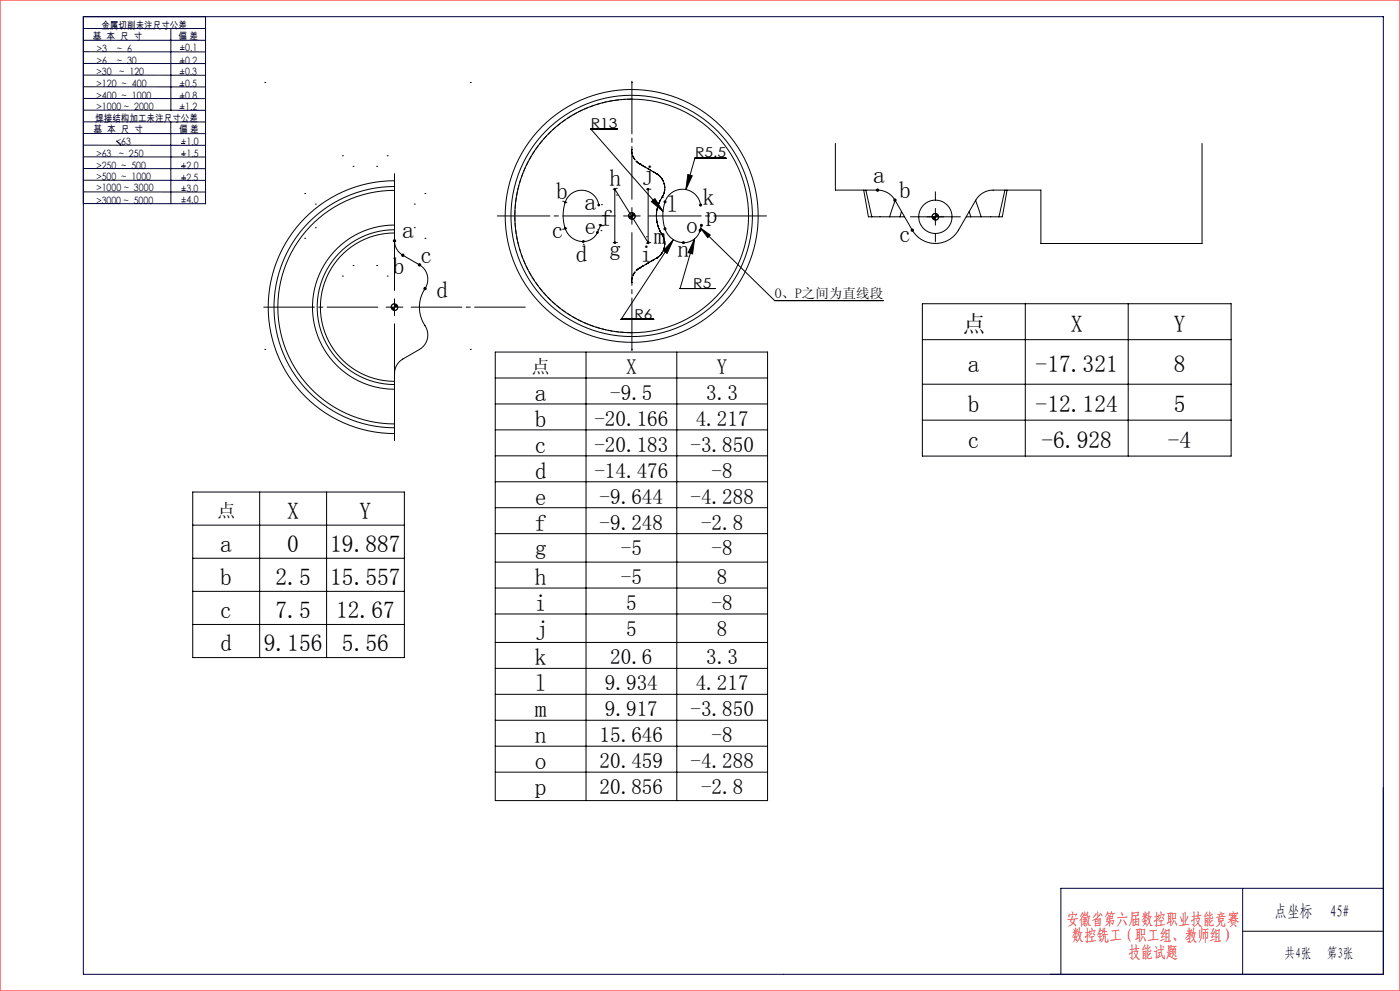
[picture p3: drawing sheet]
<svg xmlns="http://www.w3.org/2000/svg" width="420mm" height="297mm" viewBox="0 0 420 297" stroke-linecap="round" stroke-linejoin="round" font-family="sans-serif">
<g fill="none" stroke="#000" stroke-width=".3">
<path d="M185.2 38.6h-8l21.7 24.8M189.4 26.8a37.9 37.9 0 0 0-37.8 37.9 37.9 37.9 0 0 0 37.8 37.9M189.4 28.6a36.2 36.2 0 0 0-36.1 36.1 36.2 36.2 0 0 0 36.1 36.2M189.4 29.7a35 35 0 0 0-35 35 35 35 0 0 0 35 35M189.6 26.8a37.9 37.9 0 0 1 37.9 37.9 37.9 37.9 0 0 1-37.9 37.9M189.6 28.6a36.2 36.2 0 0 1 36.1 36.1 36.2 36.2 0 0 1-36.1 36.2M189.6 29.7a35 35 0 0 1 35 35 35 35 0 0 1-35 35M118.4 54.2a37.9 37.9 0 0 0-37.9 37.9 37.9 37.9 0 0 0 37.9 37.8M118.4 55.9a36.2 36.2 0 0 0-36.2 36.2 36.2 36.2 0 0 0 36.2 36.1M118.4 54.2v1.7M118.4 57.1a35 35 0 0 0-35 35 35 35 0 0 0 35 35M118.4 52.1v2.1"/>
<path d="M118.4 55.9v13M194.4 56.7v16l-10-16v16M206.3 52.3l1.4 .4-1.9 4.1zM217.8 47.4h-9.3l-2.7 9.4M250.6 43v14h13.2M259.1 57l1.4 8h1M259.8 57l1.7 8M262.9 56.6l.7 .7M263.3 56.5v1M263.6 56.6l-.7 .7M268 60h1M268.1 59.6l.7 .7"/>
<path d="M268.5 59.5v1M268.8 59.6l-.7 .7M301.5 57l-1.8 8M302.1 57l-1.4 8h-1M360.6 43v30h-48.3v-16h-14.4a6 6 0 0 0-5.2 3l-5.2 9a8 8 0 0 1-13.8 0l-5.2-9a6 6 0 0 0-5.2-3M117.9 72.2h1M118 71.8l.7 .7M118.4 72.2a5 5 0 0 0 2.5 4.3l5 2.9a5.2 5.2 0 0 1 1.1 8 10.3 10.3 0 0 0 .9 10.9 5 5 0 0 1-2 6.4l-5 2.9a5 5 0 0 0-2.5 4.3v2.4M118.4 69.8a22.2 22.2 0 0 0-22.3 22.3 22.2 22.2 0 0 0 22.3 22.2M118.4 68.9a23.2 23.2 0 0 0-23.2 23.2 23.2 23.2 0 0 0 23.2 23.1M118.4 68.9v.9M118.4 67.4a24.6 24.6 0 0 0-24.7 24.7 24.6 24.6 0 0 0 24.7 24.6"/>
<path d="M118.4 69.8v2.9M118.7 71.8l-.7 .7M120.4 76.5h1M120.5 76.1l.7 .7M120.9 76v1M121.2 76.1l-.7 .7M125.4 79.4h1M125.5 79l.7 .7M125.9 78.9v1M126.2 79l-.7 .7M179.6 61.5a5.3 5.3 0 0 0-5.5-4.5 5.3 5.3 0 0 0-4.9 5.1 9.1 9.1 0 0 0 2.6 9.3 5 5 0 0 0 7.4-1.8l1-2.1M187.1 64.7h5"/>
<path d="M189.6 63.7l-.8 .4-.2 .6M189.6 62.2v5M190.6 64.7l-.4 .8-.6 .2M195.4 60.4l1.1-.9 2.4 3.9zM202 71.8l-1.9 4.1-1.1-.7zM202 71.8l-15.7 23.9h9.8M208.4 71.6l-.6 4.5-1.4-.4zM208.4 71.6l-4.4 14.9h10.6M210.2 61.4a5.6 5.6 0 0 0-5.8-4.7 5.6 5.6 0 0 0-5.3 5.3 9.4 9.4 0 0 0 2.6 9.6 5.2 5.2 0 0 0 8.3-2.6l.4-1.5M210.2 68.4l2.9 2-.8 .8zM210.2 68.4l22.2 21.7h32.6M261.5 65h5.4"/>
<path d="M266.9 65h3.1M268.5 60.1l-1.6 4.9M270 65h1.4M270.4 63.4l-.4 1.6M273.2 69h1M273.3 68.6l.7 .7M273.7 68.5v1M274 68.6l-.7 .7M275.6 65h10M280.6 64l-.6 .2-.4 .8M280.6 62.5v5M281.6 65l-.2 .6-.8 .4"/>
<path d="M289.8 65h1.4M290.8 63.4l.4 1.6M291.2 65h3.1M292.7 60.1l1.6 4.9M294.3 65h5.4M115.9 92.1h5M118.4 91.1l-.8 .3-.2 .7M118.4 89.6v5M119.4 92.1l-.4 .7-.6 .3M127 86.5h1M127.2 86.1l.7 .7M127.5 86v1"/>
<path d="M127.9 86.1l-.7 .7M276.7 91h92.6v45.7h-92.6zM307.6 91v45.7M338.5 91v45.7M118.4 114.3v.9M118.4 115.2v13M148.6 105.5h81.7v134.4h-81.7zM148.6 113.3h81.7M175.8 105.5v134.4M203 105.5v134.4M276.7 101.8h92.6M276.7 115.1h92.6"/>
<path d="M118.4 128.2v1.7M118.4 129.9v2.2M148.6 121.1h81.7M148.6 128.8h81.7M148.6 136.6h81.7M276.7 125.9h92.6M57.8 147.5h63.5v49.6h-63.5zM57.8 157.4h63.5M77.9 147.5v49.6M98 147.5v49.6M148.6 144.4h81.7M148.6 152.2h81.7"/>
<path d="M148.6 159.9h81.7M57.8 167.3h63.5M57.8 177.2h63.5M148.6 168.5h81.7M148.6 176.2h81.7M57.8 187.2h63.5M148.6 184h81.7M148.6 192.5h81.7M148.6 200.3h81.7M148.6 208.1h81.7M148.6 215.9h81.7M148.6 223.6h81.7"/>
<path d="M148.6 231.4h81.7M372.8 279.1h41.9M315 292h100"/>
<circle cx="184.4" cy="56.7" r=".25"/>
<circle cx="194.4" cy="56.7" r=".25"/>
<circle cx="169.6" cy="68.5" r=".25"/>
<circle cx="169.6" cy="60.6" r=".19"/>
<circle cx="175" cy="72.4" r=".25"/>
<circle cx="179.2" cy="69.6" r=".25"/>
<circle cx="179.6" cy="61.5" r=".25"/>
<circle cx="180.2" cy="67.5" r=".25"/>
<circle cx="184.4" cy="72.7" r=".25"/>
<circle cx="189.6" cy="64.7" r="1"/>
<circle cx="194.4" cy="72.7" r=".25"/>
<circle cx="194.4" cy="72.7" r=".27"/>
<circle cx="199.5" cy="68.6" r=".3"/>
<circle cx="199.5" cy="60.5" r=".3"/>
<circle cx="205" cy="72.7" r=".29"/>
<circle cx="210" cy="69" r=".3"/>
<circle cx="210.2" cy="61.5" r=".3"/>
<circle cx="210.4" cy="67.5" r=".3"/>
<circle cx="280.6" cy="65" r="1"/>
<circle cx="280.6" cy="65" r="5"/>
<circle cx="118.4" cy="92.1" r="1"/>
</g>
<path d="M0 0h420v297h-420z" fill="none" stroke="#f00" stroke-width=".3"/>
<g fill="none" stroke="#000040" stroke-width=".3">
<path d="M25 12.1h36.7M25 19l36.7 .1M25 15.5l36.7 .1M25 8.5h36.7M25 5h390v287h-390zM51.2 8.5l.1 24.5M53.9 18.6h1.3M54.1 14.8h1.2M61.7 5v56.1M25 26l36.7 .1M25 36.5l36.7 .1M25 33l36.7 .1"/>
<path d="M25 29.5l36.7 .1M25 22.5l36.7 .1M51.2 36.5l.1 24.6M53.9 25.7h1.3M54 29.1h1.2M54 22.1h1.2M54 32.5h1.2M25 57.5l36.7 .1M25 54l36.7 .1M25 50.5l36.7 .1M25 47l36.7 .1M25 43.5l36.7 .1"/>
<path d="M25 40l36.7 .1M34.9 42.3l1.4 1.2M54.4 50h1.2M54.4 43h1.1M54.5 53.6h1.2M54.5 46.4h1M54.5 57l1.1 .1M25 61l36.7 .1M54.5 60.5h1.1M372.8 266.2v25.6M414.7 266.2h-96.4v25.6"/>
</g>
<g fill="#000">
<path d="M206.3 52.3l1.4 .4-1.9 4.1zM195.4 60.4l1.1-.9 2.4 3.9zM202 71.8l-1.9 4.1-1.1-.7zM208.4 71.6l-.6 4.5-1.4-.4zM210.2 68.4l2.9 2-.8 .8z"/>
<path d="M188.6 64.7l.2 .7 .8 .3v-1zM189.6 63.7v1h1l-.4-.7z"/>
<path d="M279.6 65l.3 .6 .7 .4v-1zM280.6 64v1h1l-.2-.7z"/>
<path d="M117.4 92.1l.3 .7 .7 .3v-1zM118.4 91.1v1h1l-.3-.7z"/>
</g>
<g fill="#000">
<path d="M169.4 60.6a.2 .2 0 0 0 .4 0 .2 .2 0 0 0-.4 0zM179.4 61.5a.25 .25 0 0 0 .5 0 .25 .25 0 0 0-.5 0zM184.2 56.7a.25 .25 0 0 0 .5 0 .25 .25 0 0 0-.5 0zM169.3 68.5a.25 .25 0 0 0 .5 0 .25 .25 0 0 0-.5 0zM179.9 67.5a.25 .25 0 0 0 .5 0 .25 .25 0 0 0-.5 0zM179 69.6a.25 .25 0 0 0 .5 0 .25 .25 0 0 0-.5 0zM174.7 72.4a.25 .25 0 0 0 .5 0 .25 .25 0 0 0-.5 0zM184.2 72.7a.25 .25 0 0 0 .5 0 .25 .25 0 0 0-.5 0zM194.2 56.7a.25 .25 0 0 0 .5 0 .25 .25 0 0 0-.5 0zM194.2 72.7a.27 .27 0 0 0 .5 0 .27 .27 0 0 0-.5 0zM209.9 61.5a.3 .3 0 0 0 .6 0 .3 .3 0 0 0-.6 0zM199.2 60.5a.3 .3 0 0 0 .6 0 .3 .3 0 0 0-.6 0z" fill-rule="evenodd"/>
<path d="M199.2 68.6a.3 .3 0 0 0 .6 0 .3 .3 0 0 0-.6 0zM204.7 72.7a.3 .3 0 0 0 .6 0 .3 .3 0 0 0-.6 0zM209.7 69a.3 .3 0 0 0 .6 0 .3 .3 0 0 0-.6 0zM210.1 67.5a.3 .3 0 0 0 .6 0 .3 .3 0 0 0-.6 0z" fill-rule="evenodd"/>
</g>
<path d="M280.6 60v-2.5M275.6 65h-2.5M280.6 70v2.5M285.6 65h2.5" fill="none" stroke="#000" stroke-width=".3" stroke-dasharray="30.5 1.3 1.3 1.3"/>
<path d="M189.6 59.7v-35.4M184.6 64.7h-35.4M189.6 69.7v35.4M194.6 64.7h35.4" fill="none" stroke="#000" stroke-width=".3" stroke-dasharray="30.5 1.3 1.3 1.3" stroke-dashoffset="14.7"/>
<path d="M113.4 92.1h-34.3M118.4 87.1v-34.3M118.4 97.1v34.2M123.4 92.1h34.2" fill="none" stroke="#000" stroke-width=".3" stroke-dasharray="30.5 1.3 1.3 1.3" stroke-dashoffset="15.3"/>
<g fill="none" stroke="#000" stroke-width=".3" stroke-dasharray="1.3 .6">
<path d="M79.4 24.7h.1M141.1 24.7h.1M189.4 24.7h.1M189.4 29.7h.1M189.4 29.7a35 35 0 0 0-35 35 35 35 0 0 0 35 35M91.4 58h.1M102.7 46.7h.1M105.9 49.9h.1M113 49.9h.1M116.2 46.7h.1M127.5 58h.1M183.9 56.7h.1"/>
<path d="M184.9 56.4h.1M184.9 58.5h.1M189.4 44.8h.1M189.4 44.8a5 5 0 0 0 2.5 4.4M191.9 49.2h.1M191.9 49.2a5 5 0 0 1-2.5-4.4M191.9 49.2l5 2.8M193.9 56.7h.1M194.9 56.7h.1M196.9 52h.1M196.9 52a5 5 0 0 1 1.7 7.1M196.9 52l-5-2.8"/>
<path d="M198.6 59.1h.1M198.6 59.1a5 5 0 0 0-1.7-7.1M198.6 59.1a10 10 0 0 0 0 11.2M91.4 71.4h.1M94.6 68.2h.1M94.6 61.2h.1M105.9 79.6h.1M113 79.6h.1M124.3 68.2h.1M124.3 61.2h.1M127.5 71.4h.1M168.8 68.7h.1"/>
<path d="M168.8 60.3h.1M169.7 68.4h.1M169.8 60.6h.1M175 72.2h.1M175 73.2h.1M179.3 68.9h.1M179.4 61.5h.1M179.7 67.4h.1M180.3 69.1h.1M180.4 61.3h.1M180.7 67.6h.1M183.9 72.7h.1"/>
<path d="M184.9 72.7h.1M193.9 71h.1M194 73h.1M194.9 72.7h.1M196.9 77.4h.1M196.9 77.4a5 5 0 0 0 1.7-7.1M196.9 77.4l-5 2.9M198.6 70.3h.1M198.6 70.3a5 5 0 0 1-1.7 7.1M198.6 70.3a10 10 0 0 1 0-11.2M102.7 82.7h.1M116.2 82.7h.1"/>
<path d="M189.4 84.6h.1M189.4 99.7h.1M189.4 84.6a5 5 0 0 1 2.5-4.3M191.9 80.3h.1M191.9 80.3l5-2.9M191.9 80.3a5 5 0 0 0-2.5 4.3M79.4 104.7h.1M141.1 104.7h.1M189.4 104.7h.1"/>
</g>
<g font-size="7.1">
<text x="166.9" y="59.6">b</text>
<text x="182.9" y="55.9">h</text>
<text x="192.5" y="54.7">j</text>
<text x="262" y="54.8">a</text>
<text x="269.7" y="59.4">b</text>
<text x="175.3" y="63">a</text>
<text x="199.9" y="63.6">l</text>
<text x="210.9" y="61.3">k</text>
<text x="120.6" y="71.3">a</text>
<text x="165.5" y="71.2">c</text>
<text x="175.3" y="70.2">e</text>
<text x="180.3" y="67.8">f</text>
<text x="205.8" y="69.9">o</text>
<text x="211.8" y="66.7">p</text>
<text x="182.8" y="77">g</text>
<text x="196.2" y="73.2">m</text>
<text x="203.3" y="77.2">n</text>
<text x="269.7" y="72.5">c</text>
<text x="117.9" y="82">b</text>
<text x="126.2" y="78.8">c</text>
<text x="172.6" y="78.6">d</text>
<text x="192.2" y="78.6">i</text>
<text x="130.9" y="89.4">d</text>
<text x="288.6" y="99.4">点</text>
<text x="321.3" y="99.4">X</text>
<text x="352.1" y="99.4">Y</text>
<text x="290.4" y="111.5">a</text>
<text x="310.7" y="111.5">-17.321</text>
<text x="352.1" y="111.5">8</text>
<text x="160.4" y="120.2">a</text>
<text x="290.4" y="123.5">b</text>
<text x="310.7" y="123.5">-12.124</text>
<text x="352.1" y="123.5">5</text>
<text x="160.4" y="127.9">b</text>
<text x="160.4" y="135.7">c</text>
<text x="290.4" y="134.3">c</text>
<text x="312.4" y="134.3">-6.928</text>
<text x="350.4" y="134.3">-4</text>
<text x="160.4" y="143.5">d</text>
<text x="86.2" y="155.4">X</text>
<text x="107.9" y="155.4">Y</text>
<text x="160.4" y="151.3">e</text>
<text x="160.4" y="159">f</text>
<text x="66.1" y="165.3">a</text>
<text x="86.2" y="165.3">0</text>
<text x="99.1" y="165.3">19.887</text>
<text x="160.4" y="166.7">g</text>
<text x="66.1" y="175.2">b</text>
<text x="82.6" y="175.2">2.5</text>
<text x="99.1" y="175.2">15.557</text>
<text x="160.4" y="175.3">h</text>
<text x="66.1" y="185.2">c</text>
<text x="82.6" y="185.2">7.5</text>
<text x="100.8" y="185.2">12.67</text>
<text x="160.4" y="183.1">i</text>
<text x="160.4" y="190.8">j</text>
<text x="66.1" y="195.1">d</text>
<text x="79.1" y="195.1">9.156</text>
<text x="102.6" y="195.1">5.56</text>
<text x="160.4" y="199.4">k</text>
<text x="160.4" y="207.2">l</text>
<text x="160.4" y="215">m</text>
<text x="160.4" y="222.7">n</text>
<text x="160.4" y="230.5">o</text>
<text x="160.4" y="238.2">p</text>
</g>
<g font-size="6.3">
<text x="187.8" y="112.1">X</text>
<text x="215.1" y="112.1">Y</text>
<text x="183.1" y="119.9">-9.5</text>
<text x="211.9" y="119.9">3.3</text>
<text x="178.3" y="127.6">-20.166</text>
<text x="208.7" y="127.6">4.217</text>
<text x="178.3" y="135.4">-20.183</text>
<text x="207.1" y="135.4">-3.850</text>
<text x="178.3" y="143.2">-14.476</text>
<text x="213.5" y="143.2">-8</text>
<text x="179.9" y="151">-9.644</text>
<text x="207.1" y="151">-4.288</text>
<text x="179.9" y="158.7">-9.248</text>
<text x="210.3" y="158.7">-2.8</text>
<text x="186.2" y="166.5">-5</text>
<text x="213.5" y="166.5">-8</text>
<text x="186.2" y="175">-5</text>
<text x="215.1" y="175">8</text>
<text x="187.8" y="182.8">5</text>
<text x="213.5" y="182.8">-8</text>
<text x="187.8" y="190.6">5</text>
<text x="215.1" y="190.6">8</text>
<text x="183.1" y="199.1">20.6</text>
<text x="211.9" y="199.1">3.3</text>
<text x="181.5" y="206.9">9.934</text>
<text x="208.7" y="206.9">4.217</text>
<text x="181.5" y="214.7">9.917</text>
<text x="207.1" y="214.7">-3.850</text>
<text x="179.9" y="222.4">15.646</text>
<text x="213.5" y="222.4">-8</text>
<text x="179.9" y="230.2">20.459</text>
<text x="207.1" y="230.2">-4.288</text>
<text x="179.9" y="238">20.856</text>
<text x="210.3" y="238">-2.8</text>
</g>
<g font-size="5.6">
<text x="159.4" y="111.8">点</text>
<text x="65" y="154.8">点</text>
</g>
<g font-size="4.9" fill="#000040">
<text x="382.3" y="274.7">点坐标</text>
<text x="399" y="274.7">45#</text>
</g>
<g font-size="4.9" fill="#f00">
<text x="320.1" y="277.1">安徽省第六届数控职业技能竞赛</text>
<text x="321.5" y="282.1">数控铣工（职工组、教师组）</text>
<text x="338.6" y="287">技能试题</text>
</g>
<g font-size="4.2" fill="#000040">
<text x="385.4" y="287">共4张</text>
<text x="398" y="287">第3张</text>
</g>
<g font-size="4.1">
<text x="177.2" y="38.4">R13</text>
<text x="208.5" y="47.2">R5.5</text>
<text x="208" y="86.3">R5</text>
<text x="232.4" y="89.4">O、P之间为直线段</text>
<text x="190.3" y="95.5">R6</text>
</g>
<g font-size="3" fill="#000040">
<text x="27.8" y="11.9">基 本 尺 寸</text>
<text x="30.5" y="8.6">金属切削未注尺寸公差</text>
<text x="29" y="15.7">&gt;3</text>
<text x="35" y="15.7">~ 6</text>
<text x="53.6" y="12">偏 差</text>
<text x="53.9" y="15.3">+0.1</text>
<text x="29" y="22.6">&gt;30</text>
<text x="29" y="19.1">&gt;6</text>
<text x="35" y="19.1">~ 30</text>
<text x="35.7" y="22.6">~ 120</text>
<text x="53.9" y="19.1">+0.2</text>
<text x="53.9" y="22.5">+0.3</text>
<text x="29" y="26.1">&gt;120 ~ 400</text>
<text x="29" y="29.6">&gt;400 ~ 1000</text>
<text x="53.9" y="29.6">+0.8</text>
<text x="53.9" y="26.1">+0.5</text>
<text x="29" y="33.1">&gt;1000 ~ 2000</text>
<text x="53.9" y="33.1">+1.2</text>
<text x="28.1" y="39.9">基 本 尺 寸</text>
<text x="28.6" y="36.5">焊接结构加工未注尺寸公差</text>
<text x="53.8" y="40">偏 差</text>
<text x="28.9" y="46.9">&gt;63</text>
<text x="34.8" y="43.5">&lt;63</text>
<text x="35.6" y="46.9">~ 250</text>
<text x="54.3" y="46.9">+1.5</text>
<text x="54.3" y="43.5">+1.0</text>
<text x="28.9" y="54">&gt;500 ~ 1000</text>
<text x="28.9" y="50.5">&gt;250 ~ 500</text>
<text x="54.3" y="50.5">+2.0</text>
<text x="28.9" y="57.3">&gt;1000 ~ 3000</text>
<text x="54.3" y="54.1">+2.5</text>
<text x="54.3" y="57.6">+3.0</text>
<text x="28.9" y="61">&gt;3000 ~ 5000</text>
<text x="54.3" y="60.9">+4.0</text>
</g>
</svg>
